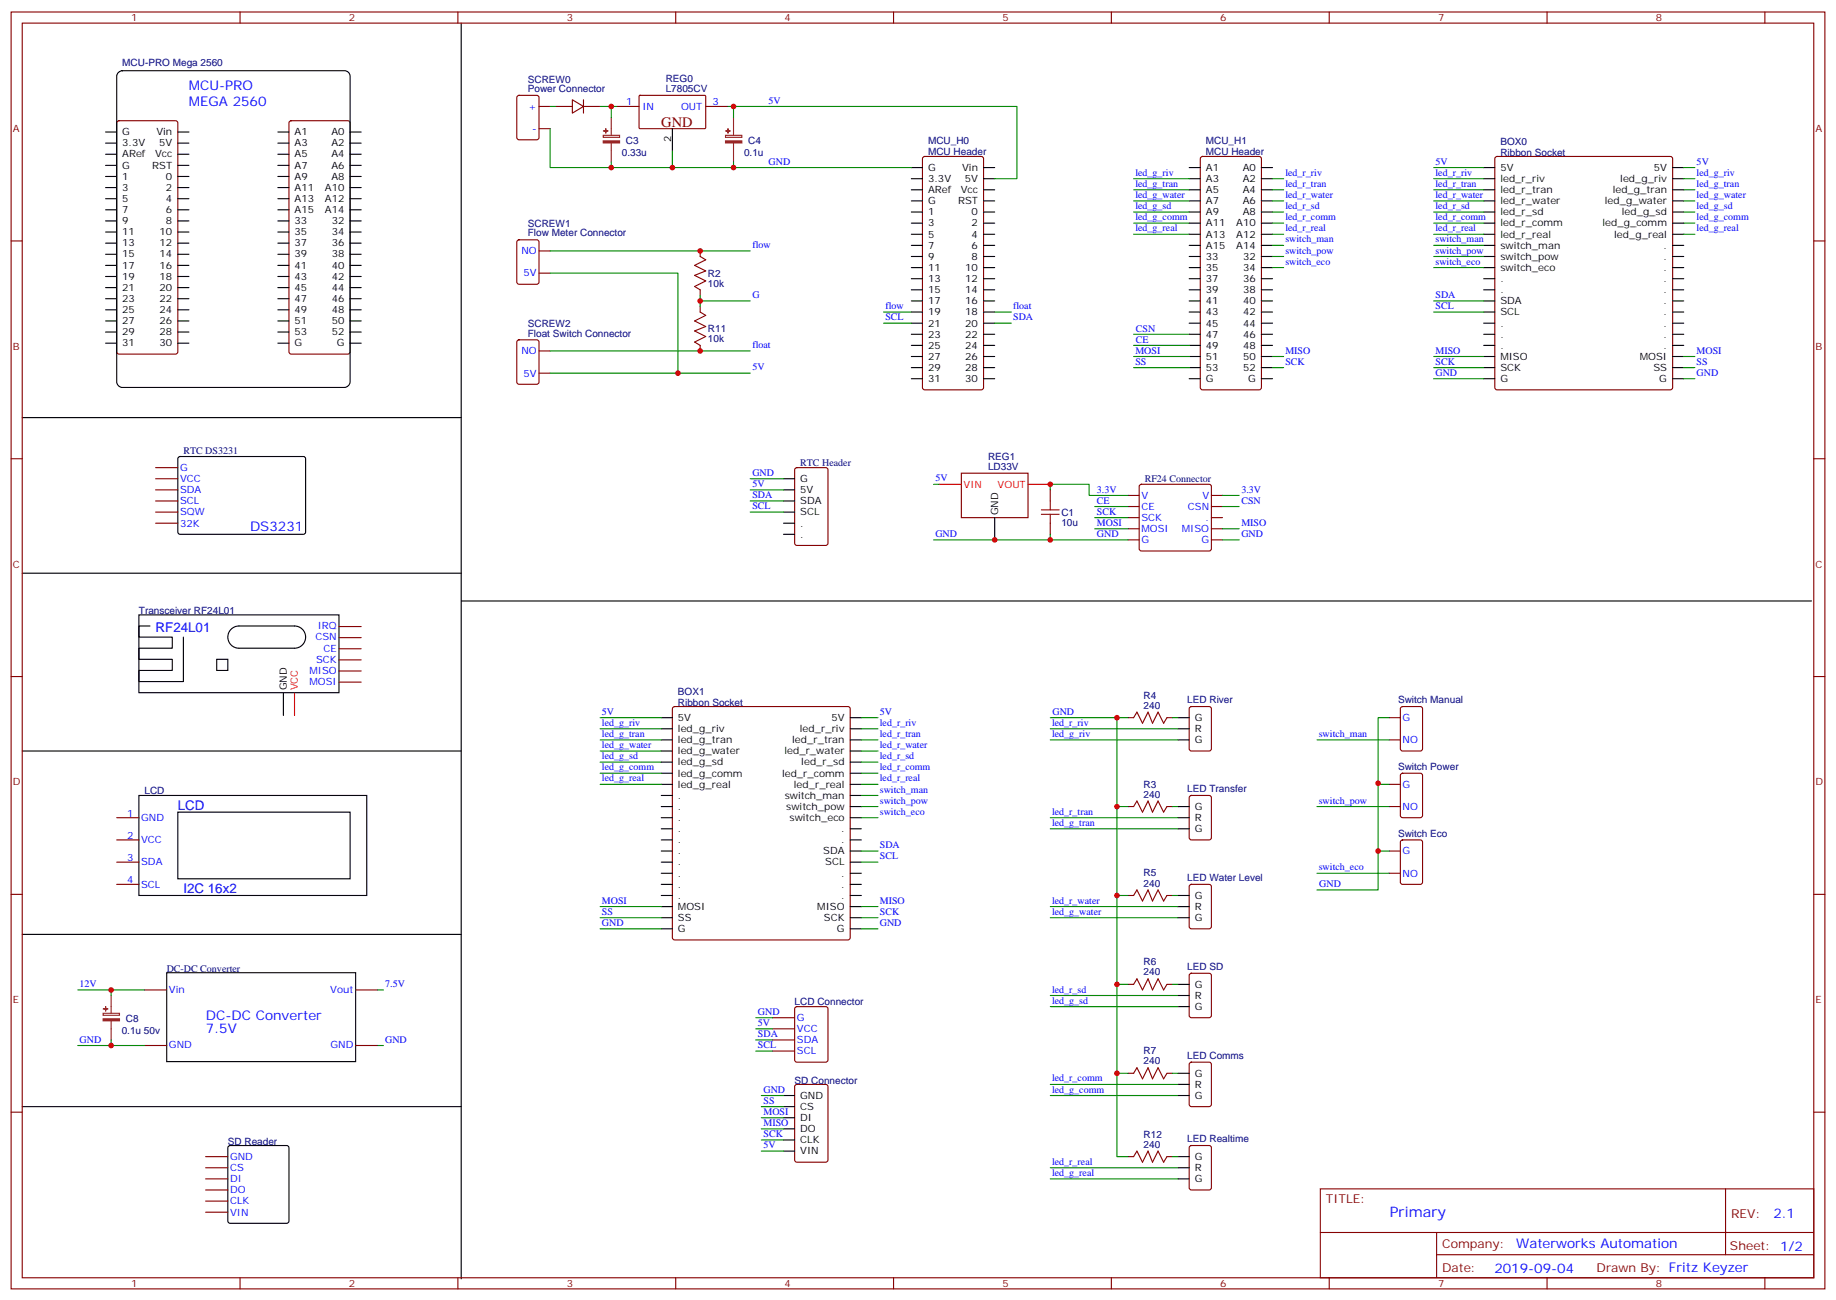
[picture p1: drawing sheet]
<svg xmlns="http://www.w3.org/2000/svg" width="583mm" height="413mm" viewBox="0 0 583 413" stroke-linecap="round" stroke-linejoin="round" font-family="sans-serif">
<g fill="none" stroke="#000" stroke-width=".35">
<path d="M146.4 7.3v398.7M37.6 23l1.2-.5h70.6l.9 .2 .6 .6 .2 .9v97l-.3 .9-.6 .7-.8 .2h-70.6l-.9-.3-.6-.7-.3-.8v-97zM33.5 41.9h3.5M33.5 45.4h3.5M33.5 49h3.5M33.5 52.5h3.5M33.5 56h3.5M33.5 59.5h3.5M56.4 41.9h3.6M56.4 45.4h3.6M56.4 49h3.6M56.4 52.5h3.6"/>
<path d="M56.4 56h3.6M56.4 59.5h3.6M88.2 41.9h3.5M88.2 45.4h3.5M88.2 49h3.5M88.2 52.5h3.5M88.2 56h3.5M88.2 59.5h3.5M111.1 41.9h3.6M111.1 45.4h3.6M111.1 49h3.6M111.1 52.5h3.6"/>
<path d="M111.1 56h3.6M111.1 59.5h3.6M213.4 40.9v7M289.3 53.2h3.5M289.3 56.7h3.5M312.2 53.2h3.5M312.2 56.7h3.5M377.5 53.2h3.5M377.5 56.7h3.5M400.4 53.2h3.5M400.4 56.7h3.5M471 53.2h3.5"/>
<path d="M471 56.7h3.5M530.9 53.2h3.6M530.9 56.7h3.6M33.5 63.1h3.5M33.5 66.6h3.5M33.5 70.1h3.5M33.5 73.7h3.5M33.5 77.2h3.5M56.4 63.1h3.6M56.4 66.6h3.6M56.4 70.1h3.6M56.4 73.7h3.6"/>
<path d="M56.4 77.2h3.6M88.2 63.1h3.5M88.2 66.6h3.5M88.2 70.1h3.5M88.2 73.7h3.5M88.2 77.2h3.5M111.1 63.1h3.6M111.1 66.6h3.6M111.1 70.1h3.6M111.1 73.7h3.6M111.1 77.2h3.6M289.3 60.3h3.5"/>
<path d="M289.3 63.8h3.5M289.3 67.3h3.5M289.3 70.8h3.5M289.3 74.4h3.5M289.3 77.9h3.5M312.2 60.3h3.5M312.2 63.8h3.5M312.2 67.3h3.5M312.2 70.8h3.5M312.2 74.4h3.5M312.2 77.9h3.5M377.5 60.3h3.5"/>
<path d="M377.5 63.8h3.5M377.5 67.3h3.5M377.5 70.8h3.5M377.5 74.4h3.5M377.5 77.9h3.5M400.4 60.3h3.5M400.4 63.8h3.5M400.4 67.3h3.5M400.4 70.8h3.5M400.4 74.4h3.5M400.4 77.9h3.5M471 60.3h3.5"/>
<path d="M471 63.8h3.5M471 67.3h3.5M471 70.8h3.5M471 74.4h3.5M471 77.9h3.5M530.9 60.3h3.6M530.9 63.8h3.6M530.9 67.3h3.6M530.9 70.8h3.6M530.9 74.4h3.6M530.9 77.9h3.6M33.5 80.7h3.5"/>
<path d="M33.5 84.2h3.5M33.5 87.8h3.5M33.5 91.3h3.5M33.5 94.8h3.5M33.5 98.4h3.5M56.4 80.7h3.6M56.4 84.2h3.6M56.4 87.8h3.6M56.4 91.3h3.6M56.4 94.8h3.6M56.4 98.4h3.6M88.2 80.7h3.5"/>
<path d="M88.2 84.2h3.5M88.2 87.8h3.5M88.2 91.3h3.5M88.2 94.8h3.5M88.2 98.4h3.5M111.1 80.7h3.6M111.1 84.2h3.6M111.1 87.8h3.6M111.1 91.3h3.6M111.1 94.8h3.6M111.1 98.4h3.6M289.3 81.4h3.5"/>
<path d="M289.3 84.9h3.5M289.3 88.5h3.5M289.3 92h3.5M289.3 95.5h3.5M289.3 99.1h3.5M312.2 81.4h3.5M312.2 84.9h3.5M312.2 88.5h3.5M312.2 92h3.5M312.2 95.5h3.5M312.2 99.1h3.5M377.5 81.4h3.5"/>
<path d="M377.5 84.9h3.5M377.5 88.5h3.5M377.5 92h3.5M377.5 95.5h3.5M377.5 99.1h3.5M400.4 81.4h3.5M400.4 84.9h3.5M400.4 88.5h3.5M400.4 92h3.5M400.4 95.5h3.5M400.4 99.1h3.5M471 81.4h3.5"/>
<path d="M471 84.9h3.5M471 88.5h3.5M471 92h3.5M471 95.5h3.5M471 99.1h3.5M530.9 81.4h3.6M530.9 84.9h3.6M530.9 88.5h3.6M530.9 92h3.6M530.9 95.5h3.6M530.9 99.1h3.6M33.5 101.9h3.5"/>
<path d="M33.5 105.4h3.5M33.5 108.9h3.5M56.4 101.9h3.6M56.4 105.4h3.6M56.4 108.9h3.6M88.2 101.9h3.5M88.2 105.4h3.5M88.2 108.9h3.5M111.1 101.9h3.6M111.1 105.4h3.6M111.1 108.9h3.6M289.3 102.6h3.5"/>
<path d="M289.3 106.1h3.5M289.3 109.6h3.5M289.3 113.2h3.5M289.3 116.7h3.5M312.2 102.6h3.5M312.2 106.1h3.5M312.2 109.6h3.5M312.2 113.2h3.5M312.2 116.7h3.5M377.5 102.6h3.5M377.5 106.1h3.5M377.5 109.6h3.5"/>
<path d="M377.5 113.2h3.5M377.5 116.7h3.5M400.4 102.6h3.5M400.4 106.1h3.5M400.4 109.6h3.5M400.4 113.2h3.5M400.4 116.7h3.5M471 102.6h3.5M471 106.1h3.5M471 109.6h3.5M471 113.2h3.5M471 116.7h3.5"/>
<path d="M530.9 102.6h3.6M530.9 106.1h3.6M530.9 109.6h3.6M530.9 113.2h3.6M530.9 116.7h3.6M7.1 132.6h139.3M289.3 120.2h3.5M312.2 120.2h3.5M377.5 120.2h3.5M400.4 120.2h3.5M471 120.2h3.5M530.9 120.2h3.6"/>
<path d="M56.7 145.1l.4-.2 39.5 .1 .4 .6-.1 23.6-.6 .4-39.4-.1-.5-.6v-23.3zM248.7 159h3.5M248.7 155.5h3.5M248.7 152h3.5M248.7 169.6h3.5M248.7 166.1h3.5M248.7 162.6h3.5M315.7 164.3v7.1M7.1 182h139.3M44.1 195.2h63.5v24.7h-63.5zM47.6 198.7h-3.5v3.5h10.6v3.6h-10.6v3.5h10.6v3.5h-10.6v3.6h14.1v-14.2M73.4 199.8a3.5 3.5 0 0 1 2.4-1.1h17.7a3.5 3.5 0 0 1 3.5 3.5 3.5 3.5 0 0 1-3.5 3.6h-17.7a3.5 3.5 0 0 1-3.2-2.2 3.5 3.5 0 0 1 .8-3.8z"/>
<path d="M146.4 190.8h428.6M68.8 209.3h3.5v3.5h-3.5zM7.1 238.4h139.3M90 220.1v7M209.9 238.4h3.5M209.9 234.9h3.5M209.9 227.8h3.5M209.9 231.4h3.5M269.9 238.4h3.5M269.9 234.9h3.5M269.9 227.8h3.5M269.9 231.4h3.5"/>
<path d="M373.9 234.9h3.6M373.9 227.8h3.6M373.9 231.4h3.6M44.1 252.5h72.3v31.8h-72.3zM56.4 257.8h54.7v21.2h-54.7zM209.9 256h3.5M209.9 259.6h3.5M209.9 241.9h3.5M209.9 245.5h3.5M209.9 249h3.5M209.9 252.5h3.5M269.9 256h3.5"/>
<path d="M269.9 259.6h3.5M269.9 241.9h3.5M269.9 245.5h3.5M269.9 249h3.5M269.9 252.5h3.5M373.9 256h3.6M373.9 259.6h3.6M209.9 263.1h3.5M209.9 266.6h3.5M209.9 270.2h3.5M209.9 273.7h3.5M209.9 277.2h3.5"/>
<path d="M269.9 263.1h3.5M269.9 266.6h3.5M269.9 270.2h3.5M269.9 273.7h3.5M269.9 277.2h3.5M373.9 263.1h3.6M7.1 296.6h139.3M209.9 291.3h3.5M209.9 284.3h3.5M209.9 287.8h3.5M209.9 280.7h3.5M209.9 294.9h3.5"/>
<path d="M269.9 291.3h3.5M269.9 284.3h3.5M269.9 287.8h3.5M269.9 280.7h3.5M269.9 294.9h3.5M373.9 291.3h3.6M373.9 284.3h3.6M373.9 287.8h3.6M52.9 308.8h60v28.2h-60zM373.9 319.5h3.6M373.9 312.5h3.6M373.9 316h3.6"/>
<path d="M7.1 351.3h139.3M248.7 351.3h3.5M248.7 347.8h3.5M248.7 358.4h3.5M248.7 354.8h3.5M373.9 347.8h3.6M373.9 340.7h3.6M373.9 344.2h3.6M72.6 363.8l.4-.2h18l.5 .2 .2 .5v23.3l-.2 .5-.5 .2h-18l-.5-.2-.2-.5v-23.3zM248.7 365.4h3.5M248.7 361.9h3.5M373.9 374.2h3.6"/>
<path d="M373.9 367.2h3.6M373.9 370.7h3.6"/>
</g>
<g fill="none" stroke="#870000" stroke-width=".35">
<path d="M3.5 3.8h575.8v405.4h-575.8zM7.1 7.3h568.6v398.3h-568.6zM76.2 3.8v3.5M145.3 3.8v3.5M214.5 3.8v3.5M283.6 3.8v3.5M352.8 3.8v3.5M421.9 3.8v3.5M491.1 3.8v3.5M560.2 3.8v3.5M37.3 38.5l.4-.2h18l.7 .5v72.9l-.4 .7h-18.3l-.6-.5-.1-72.9zM92 38.5l.4-.2h18l.7 .5v72.9l-.4 .7h-18.3l-.6-.5-.1-72.9z"/>
<path d="M164.3 30.5l.4-.2h5.7l.6 .4 .1 13-.5 .6-5.9 .1-.6-.5-.1-12.9zM171.1 33.8h3.5M176.4 33.8h5.3M181.7 31.7l3.5 2.1-3.5 2.1zM185.2 33.8h5.3M185.2 31.7v4.2M195.8 33.8h7M202.9 30.4l.3-.1h20.6l.2 .3v10.1l-.3 .2-20.7-.1-.2-.3zM224 33.8h7.1M171.1 40.9h3.5M293 49.9l.5-.2h18l.7 .4v72.9l-.5 .7-18.2 .1-.6-.5-.1-72.9zM381.2 49.9l.5-.2h18l.6 .4 .1 72.9-.5 .7-18.2 .1-.6-.5-.1-72.9z"/>
<path d="M474.7 49.9l.5-.2h55l.5 .2 .2 .5v72.6l-.2 .5-.5 .3h-55l-.5-.3-.2-.5v-72.6zM3.5 76.5h3.6M164.3 76.3l.4-.2h5.7l.6 .5 .1 12.9-.5 .7h-5.9l-.6-.4-.1-13zM171.1 79.7h3.5M222.2 79.7v1.7l1.8 1.1-3.5 1.7 3.5 1.8-3.5 1.4 3.5 1.8-3.5 1.7 1.7 1.1v1.8M575.7 76.5h3.6M171.1 86.7h3.5M222.2 97.3v1.8l1.8 1-3.5 1.8 3.5 1.7-3.5 1.5 3.5 1.7-3.5 1.8 1.7 1v1.8M164.3 108.1l.4-.2h5.7l.6 .4 .1 13-.5 .6-5.9 .1-.6-.5-.1-12.9zM171.1 118.5h3.5M171.1 111.4h3.5M3.5 145.6h3.6"/>
<path d="M49.4 159h7M49.4 155.5h7M49.4 152h7M49.4 148.4h7M252.5 148.7l.4-.3h9.2l.7 .5v23.5l-.4 .7h-9.5l-.6-.4-.1-23.5zM305.2 150.2h21.1v14.1h-21.1zM333.4 155.5v3.5M358.1 157.3h3.5M361.8 153.9l.5-.2h21.5l.5 .2 .2 .5v19.8l-.2 .5-.5 .2h-21.5l-.5-.2-.2-.5v-19.8zM384.5 157.3h3.6M575.7 145.6h3.6M49.4 166.1h7"/>
<path d="M49.4 162.6h7M333.4 166.1v3.5M358.1 171.4h3.5M358.1 167.9h3.5M358.1 164.3h3.5M358.1 160.8h3.5M384.5 171.4h3.6M384.5 167.9h3.6M384.5 164.3h3.6M384.5 160.8h3.6M107.6 198.9h7.1M3.5 214.8h3.6"/>
<path d="M107.6 216.5h7.1M107.6 213h7.1M107.6 209.5h7.1M107.6 206h7.1M107.6 202.4h7.1M575.7 214.8h3.6M213.7 224.5l.4-.2h55.1l.5 .2 .2 .5v72.7l-.3 .5-.4 .2h-55.1l-.5-.3-.2-.4v-72.7zM358.1 227.8h1.7l1.1-1.7 1.8 3.5 1.7-3.5 1.4 3.5 1.8-3.5 1.8 3.5 1-1.8h1.8M377.7 224.5l.5-.2h5.6l.7 .4v13l-.4 .7h-5.9l-.7-.5v-12.9zM441 227.8h3.5M441 234.9h3.5M444.7 224.5l.5-.2h5.6l.7 .4 .1 13-.5 .7h-5.9l-.6-.5-.1-12.9z"/>
<path d="M37 259.6h7.1M358.1 256h1.7l1.1-1.7 1.8 3.5 1.7-3.5 1.4 3.5 1.8-3.5 1.8 3.5 1-1.8h1.8M377.7 252.7l.5-.2h5.6l.7 .4v13l-.4 .7h-5.9l-.7-.4v-13zM441 249h3.5M441 256h3.5M444.7 245.7l.5-.2h5.6l.7 .4 .1 13-.5 .6-5.9 .1-.6-.5-.1-12.9zM37 273.7h7.1M37 266.6h7.1M441 270.2h3.5M441 277.2h3.5M444.7 266.8l.5-.2h5.6l.7 .5 .1 12.9-.5 .7h-5.9l-.6-.4-.1-13zM3.5 283.9h3.6"/>
<path d="M37 280.7h7.1M358.1 284.3h1.7l1.1-1.8 1.8 3.5 1.7-3.5 1.4 3.5 1.8-3.5 1.8 3.5 1-1.7h1.8M377.7 280.9l.5-.2h5.6l.7 .5v12.9l-.4 .7-5.9 .1-.7-.5v-13zM575.7 283.9h3.6M45.9 314.3h7M112.9 314.3h7M252.5 319.8l.4-.3h9.2l.7 .5v16.5l-.4 .6-9.5 .1-.6-.5-.1-16.4zM358.1 312.5h1.7l1.1-1.8 1.8 3.6 1.7-3.6 1.4 3.6 1.8-3.6 1.8 3.6 1-1.8h1.8M377.7 309.2l.5-.2h5.6l.7 .4v13l-.4 .6-5.9 .1-.7-.5v-12.9zM45.9 331.9h7M112.9 331.9h7M245.2 333.7h7"/>
<path d="M245.2 330.1h7M245.2 326.6h7M245.2 323.1h7M377.7 337.4l.5-.2h5.6l.7 .4v13l-.4 .6-5.9 .1-.7-.5v-12.9zM3.5 353.1h3.6M252.5 344.4l.4-.2h9.2l.7 .5v23.5l-.4 .7h-9.5l-.6-.4-.1-23.6zM358.1 340.7h1.7l1.1-1.8 1.8 3.6 1.7-3.6 1.4 3.6 1.8-3.6 1.8 3.6 1-1.8h1.8M575.7 353.1h3.6M65.3 367.2h7M65.3 370.7h7M65.3 374.2h7M65.3 377.8h7"/>
<path d="M358.1 367.2h1.7l1.1-1.8 1.8 3.5 1.7-3.5 1.4 3.5 1.8-3.5 1.8 3.5 1-1.7h1.8M377.7 363.8l.5-.2h5.6l.7 .5v12.9l-.4 .7-5.9 .1-.7-.5v-13zM419.1 377.4h156.6v28.2h-156.6zM547.7 377.4v20.9M65.3 381.3h7M65.3 384.8h7M419.1 391.2h156.5M456 398.3h119.6M456 391.2v14.2M76.2 405.6v3.6M145.3 405.6v3.6M214.5 405.6v3.6"/>
<path d="M283.6 405.6v3.6M352.8 405.6v3.6M421.9 405.6v3.6M491.1 405.6v3.6M560.2 405.6v3.6"/>
</g>
<path d="M298.1 153.7h7.1M326.3 153.7h7.1M93.5 220.1v7" fill="none" stroke="#f00" stroke-width=".35"/>
<path d="M333.4 159v2.9M330.6 161.9h5.6M330.6 163.3h5.6M333.4 163.3v2.8" fill="none" stroke="#a10000" stroke-width=".35"/>
<g fill="#8c2424" stroke="#8c2424" stroke-width=".35">
<path d="M191.5 44.7h5.2v.7h-5.2z"/>
<path d="M191.6 41.6h1.4z"/>
<path d="M192.3 40.9v1.4z"/>
<path d="M230.3 44.7h5.2v.7h-5.2z"/>
<path d="M230.4 41.6h1.4z"/>
<path d="M231.1 40.9v1.4z"/>
<path d="M32.7 323.4h5.2v.7h-5.2z"/>
<path d="M32.8 320.3h1.4z"/>
<path d="M33.5 319.5v1.5z"/>
</g>
<path d="M194 37.3v5.7M232.8 37.3v5.7M191.5 43h5.2v.6h-5.2zM194 45.4v6M230.3 43h5.2v.6h-5.2zM232.8 45.4v6M35.3 316v5.7M32.7 321.7h5.2v.6h-5.2zM35.3 324.1v6" fill="none" stroke="#8c2424" stroke-width=".35"/>
<g fill="none" stroke="#008700" stroke-width=".35">
<path d="M174.6 33.8h1.8M190.5 33.8h3.5v3.5M194 33.8h1.8M231.1 33.8h1.7M232.8 37.3v-3.5h90v22.9h-7.1M174.6 40.9v12.3h114.7M194 51.4v1.8M213.4 47.9v5.3M232.8 51.4v1.8M359.8 56.7h17.7M403.9 56.7h3.6M455.1 56.7h15.9"/>
<path d="M455.1 53.2h15.9M534.5 56.7h3.5M534.5 53.2h3.5M174.6 79.7h63.5M359.8 74.4h17.7M359.8 70.8h17.7M359.8 67.3h17.7M359.8 63.8h17.7M359.8 60.3h17.7M403.9 74.4h3.6M403.9 70.8h3.6M403.9 67.3h3.6"/>
<path d="M403.9 63.8h3.6M403.9 60.3h3.6M403.9 77.9h3.6M455.1 74.4h15.9M455.1 70.8h15.9M455.1 67.3h15.9M455.1 63.8h15.9M455.1 60.3h15.9M455.1 77.9h15.9M534.5 74.4h3.5M534.5 70.8h3.5M534.5 67.3h3.5"/>
<path d="M534.5 63.8h3.5M534.5 60.3h3.5M174.6 86.7h40.6v31.8M222.2 93.8v3.5M222.2 95.5h15.9M280.5 99.1h8.8M315.7 99.1h5.3M403.9 81.4h3.6M403.9 84.9h3.6M455.1 81.4h15.9M455.1 84.9h15.9M455.1 99.1h15.9"/>
<path d="M455.1 95.5h15.9M174.6 118.5h63.5M174.6 111.4h63.5M280.5 102.6h8.8M315.7 102.6h5.3M359.8 116.7h17.7M359.8 113.2h17.7M359.8 109.6h17.7M359.8 106.1h17.7M403.9 116.7h3.6M403.9 113.2h3.6M455.1 116.7h15.9"/>
<path d="M455.1 113.2h15.9M534.5 116.7h3.5M534.5 113.2h3.5M455.1 120.2h15.9M534.5 120.2h3.5M238.1 159h10.6M238.1 155.5h10.6M238.1 152h10.6M296.3 153.7h1.8M333.4 155.5v-1.8h12.3v3.6h12.4M388.1 157.3h5.2M238.1 162.6h10.6"/>
<path d="M333.4 169.6v1.8h-37.1M333.4 171.4h24.7M347.5 167.9h10.6M347.5 164.3h10.6M347.5 160.8h10.6M388.1 171.4h5.2M388.1 167.9h5.2M388.1 160.8h5.2M190.5 227.8h19.4M190.5 231.4h19.4M190.5 234.9h19.4M190.5 238.4h19.4"/>
<path d="M273.4 227.8h5.3M273.4 231.4h5.3M273.4 234.9h5.3M273.4 238.4h5.3M333.4 227.8h21.1M333.4 231.4h40.5M333.4 234.9h40.5M358.1 227.8h-3.6v28.2h3.6M372.2 227.8h1.7M418 234.9h23M441 227.8h-3.6v21.2h3.6M190.5 241.9h19.4"/>
<path d="M190.5 245.5h19.4M190.5 249h19.4M273.4 256h5.3M273.4 259.6h5.3M273.4 241.9h5.3M273.4 245.5h5.3M273.4 249h5.3M273.4 252.5h5.3M333.4 259.6h40.5M354.5 256v28.3h3.6M372.2 256h1.7M418 256h23"/>
<path d="M437.4 248.6v21.6h3.6M273.4 270.2h5.3M273.4 273.7h5.3M333.4 263.1h40.5M418 277.2h23M437.4 270.2v12.3h-19.4M190.5 287.8h19.4M190.5 291.3h19.4M190.5 294.9h19.4M273.4 287.8h5.3M273.4 291.3h5.3M273.4 294.9h5.3"/>
<path d="M333.4 287.8h40.5M333.4 291.3h40.5M354.5 284.3v28.2h3.6M372.2 284.3h1.7M24.7 314.3h21.2M35.3 314.3v1.7M119.9 314.3h1.8M333.4 316h40.5M333.4 319.5h40.5M354.5 312.5v28.2h3.6M372.2 312.5h1.7M24.7 331.9h21.2"/>
<path d="M35.3 330.1v1.8M119.9 331.9h1.8M239.9 333.7h5.3M239.9 330.1h5.3M239.9 326.6h5.3M239.9 323.1h5.3M241.7 347.8h7M241.7 358.4h7M241.7 354.8h7M241.7 351.3h7M333.4 344.2h40.5M333.4 347.8h40.5"/>
<path d="M354.5 340.7v26.5h3.6M372.2 340.7h1.7M241.7 361.9h7M241.7 365.4h7M333.4 370.7h40.5M333.4 374.2h40.5M372.2 367.2h1.7"/>
</g>
<g fill="#c00">
<circle cx="35.3" cy="331.9" r=".88"/>
<circle cx="35.3" cy="314.3" r=".88"/>
<circle cx="232.8" cy="33.8" r=".88"/>
<circle cx="194" cy="53.2" r=".88"/>
<circle cx="333.4" cy="153.7" r=".88"/>
<circle cx="315.7" cy="171.4" r=".88"/>
<circle cx="222.3" cy="79.7" r=".88"/>
<circle cx="354.5" cy="284.3" r=".88"/>
<circle cx="354.5" cy="227.8" r=".88"/>
<circle cx="222.3" cy="111.4" r=".88"/>
<circle cx="215.2" cy="118.5" r=".88"/>
<circle cx="354.5" cy="340.7" r=".88"/>
<circle cx="213.4" cy="53.2" r=".88"/>
<circle cx="222.3" cy="95.5" r=".88"/>
<circle cx="333.4" cy="171.4" r=".88"/>
<circle cx="437.4" cy="248.6" r=".88"/>
<circle cx="437.4" cy="270.2" r=".88"/>
<circle cx="354.5" cy="312.5" r=".88"/>
<circle cx="354.5" cy="256" r=".88"/>
<circle cx="232.8" cy="53.2" r=".88"/>
<circle cx="194" cy="33.8" r=".88"/>
</g>
<text font-size="4.6" fill="#800" x="209.9" y="40.5">GND</text>
<text font-size="4.6" fill="#00f" x="441.2" y="386.4">Primary</text>
<g font-size="4.2" fill="#00f">
<text x="60" y="28.5">MCU-PRO</text>
<text x="60" y="33.8">MEGA 2560</text>
<text x="79.4" y="168.6">DS3231</text>
<text x="49.4" y="200.7">RF24L01</text>
<text x="56.4" y="257.1">LCD</text>
<text x="58.2" y="283.6">I2C 16x2</text>
<text x="65.4" y="323.8">DC-DC Converter</text>
<text x="65.4" y="328">7.5V</text>
<text x="562.9" y="386.7">2.1</text>
<text x="481.3" y="396.2">Waterworks Automation</text>
<text x="474.4" y="404">2019-09-04</text>
</g>
<g font-size="3.9" fill="#800">
<text x="420.9" y="382">TITLE:</text>
<text x="549.5" y="386.7">REV:</text>
<text x="457.8" y="396.2">Company:</text>
<text x="549.1" y="396.8">Sheet: 1/2</text>
<text x="457.8" y="403.9">Date:</text>
<text x="506.8" y="403.9">Drawn By: Fritz Keyzer</text>
</g>
<g font-size="3.2" fill="#800">
<text x="41.6" y="6.8">1</text>
<text x="110.8" y="6.8">2</text>
<text x="179.9" y="6.8">3</text>
<text x="249.1" y="6.8">4</text>
<text x="318.2" y="6.8">5</text>
<text x="387.3" y="6.8">6</text>
<text x="456.5" y="6.8">7</text>
<text x="525.6" y="6.8">8</text>
<text x="4.1" y="41.9">A</text>
<text x="576.3" y="41.9">A</text>
<text x="4.1" y="111.1">B</text>
<text x="576.3" y="111.1">B</text>
<text x="4.1" y="180.2">C</text>
<text x="576.3" y="180.2">C</text>
<text x="4.1" y="249.3">D</text>
<text x="576.3" y="249.3">D</text>
<text x="4.1" y="318.5">E</text>
<text x="576.3" y="318.5">E</text>
<text x="41.6" y="408.6">1</text>
<text x="110.8" y="408.6">2</text>
<text x="179.9" y="408.6">3</text>
<text x="249.1" y="408.6">4</text>
<text x="318.2" y="408.6">5</text>
<text x="387.3" y="408.6">6</text>
<text x="456.5" y="408.6">7</text>
<text x="525.6" y="408.6">8</text>
</g>
<g font-size="3.2" fill="#000080">
<text x="38.8" y="20.9">MCU-PRO Mega 2560</text>
<text x="167.6" y="29.2">Power Connector</text>
<text x="167.6" y="26.3">SCREW0</text>
<text x="211.3" y="29.2">L7805CV</text>
<text x="211.3" y="26.1">REG0</text>
<text x="198.7" y="45.7">C3</text>
<text x="237.5" y="45.7">C4</text>
<text x="294.6" y="45.6">MCU_H0</text>
<text x="382.8" y="45.6">MCU_H1</text>
<text x="476.2" y="45.9">BOX0</text>
<text x="197.4" y="49.5">0.33u</text>
<text x="236.2" y="49.5">0.1u</text>
<text x="294.6" y="49.2">MCU Header</text>
<text x="382.8" y="49.2">MCU Header</text>
<text x="476.2" y="49.5">Ribbon Socket</text>
<text x="167.6" y="75.1">Flow Meter Connector</text>
<text x="167.6" y="72.1">SCREW1</text>
<text x="224.7" y="87.9">R2</text>
<text x="224.7" y="91.1">10k</text>
<text x="167.6" y="106.8">Float Switch Connector</text>
<text x="167.6" y="103.9">SCREW2</text>
<text x="224.7" y="105.5">R11</text>
<text x="224.7" y="108.5">10k</text>
<text x="58.2" y="144.3">RTC DS3231</text>
<text x="254" y="147.8">RTC Header</text>
<text x="313.6" y="149.2">LD33V</text>
<text x="313.6" y="146">REG1</text>
<text x="363.4" y="153.1">RF24 Connector</text>
<text x="336.9" y="166.9">10u</text>
<text x="336.9" y="163.7">C1</text>
<text x="44.1" y="195">Transceiver RF24L01</text>
<text x="215.2" y="220.6">BOX1</text>
<text x="363" y="221.8">R4</text>
<text x="215.2" y="224.1">Ribbon Socket</text>
<text x="363" y="225">240</text>
<text x="376.9" y="223.2">LED River</text>
<text x="443.8" y="223.2">Switch Manual</text>
<text x="443.8" y="244.4">Switch Power</text>
<text x="45.9" y="252">LCD</text>
<text x="363" y="250">R3</text>
<text x="376.9" y="251.5">LED Transfer</text>
<text x="363" y="253.2">240</text>
<text x="443.8" y="265.6">Switch Eco</text>
<text x="363" y="281.4">240</text>
<text x="363" y="278.2">R5</text>
<text x="376.9" y="279.7">LED Water Level</text>
<text x="52.9" y="308.6">DC-DC Converter</text>
<text x="363" y="309.7">240</text>
<text x="363" y="306.4">R6</text>
<text x="376.9" y="307.9">LED SD</text>
<text x="252.2" y="319">LCD Connector</text>
<text x="38.6" y="328.2">0.1u 50v</text>
<text x="39.9" y="324.4">C8</text>
<text x="363" y="334.7">R7</text>
<text x="363" y="337.9">240</text>
<text x="376.9" y="336.1">LED Comms</text>
<text x="252.2" y="344">SD Connector</text>
<text x="72.3" y="363.5">SD Reader</text>
<text x="363" y="364.3">240</text>
<text x="363" y="361.1">R12</text>
<text x="376.9" y="362.6">LED Realtime</text>
</g>
<g font-size="3.2" fill="#00f">
<text x="167.8" y="34.9">+</text>
<text x="198.7" y="33.4">1</text>
<text x="203.9" y="34.9">IN</text>
<text x="216.2" y="34.9">OUT</text>
<text x="226.1" y="33.4">3</text>
<text x="244" y="32.9">5V</text>
<text x="168.9" y="41.9">-</text>
<text x="244" y="52.3">GND</text>
<text x="455.7" y="52.3">5V</text>
<text x="538.6" y="52.3">5V</text>
<text x="360.4" y="59.3">led_g_tran</text>
<text x="360.4" y="55.8">led_g_riv</text>
<text x="408" y="55.8">led_r_riv</text>
<text x="408" y="59.3">led_r_tran</text>
<text x="455.7" y="55.8">led_r_riv</text>
<text x="455.7" y="59.3">led_r_tran</text>
<text x="538.6" y="55.8">led_g_riv</text>
<text x="538.6" y="59.3">led_g_tran</text>
<text x="360.4" y="62.9">led_g_water</text>
<text x="408" y="62.8">led_r_water</text>
<text x="455.7" y="62.8">led_r_water</text>
<text x="538.6" y="62.9">led_g_water</text>
<text x="360.4" y="69.9">led_g_comm</text>
<text x="360.4" y="66.4">led_g_sd</text>
<text x="408" y="66.4">led_r_sd</text>
<text x="408" y="69.9">led_r_comm</text>
<text x="455.7" y="66.4">led_r_sd</text>
<text x="455.7" y="69.9">led_r_comm</text>
<text x="538.6" y="66.4">led_g_sd</text>
<text x="538.6" y="69.9">led_g_comm</text>
<text x="360.4" y="73.4">led_g_real</text>
<text x="408" y="73.4">led_r_real</text>
<text x="408" y="77">switch_man</text>
<text x="455.7" y="73.4">led_r_real</text>
<text x="455.7" y="77">switch_man</text>
<text x="538.6" y="73.4">led_g_real</text>
<text x="165.5" y="80.7">NO</text>
<text x="238.8" y="78.8">flow</text>
<text x="408" y="80.5">switch_pow</text>
<text x="455.7" y="80.5">switch_pow</text>
<text x="166.2" y="87.8">5V</text>
<text x="408" y="84">switch_eco</text>
<text x="455.7" y="84">switch_eco</text>
<text x="238.8" y="94.7">G</text>
<text x="455.7" y="94.6">SDA</text>
<text x="281" y="101.6">SCL</text>
<text x="281" y="98.1">flow</text>
<text x="321.6" y="101.6">SDA</text>
<text x="321.6" y="98.1">float</text>
<text x="455.7" y="98.1">SCL</text>
<text x="360.5" y="105.2">CSN</text>
<text x="165.5" y="112.5">NO</text>
<text x="238.8" y="110.5">float</text>
<text x="360.4" y="112.2">MOSI</text>
<text x="360.5" y="108.8">CE</text>
<text x="408" y="112.2">MISO</text>
<text x="455.7" y="112.2">MISO</text>
<text x="538.6" y="112.2">MOSI</text>
<text x="166.2" y="119.5">5V</text>
<text x="238.8" y="117.6">5V</text>
<text x="360.4" y="115.8">SS</text>
<text x="408" y="115.8">SCK</text>
<text x="455.7" y="115.8">SCK</text>
<text x="455.7" y="119.3">GND</text>
<text x="538.6" y="115.8">SS</text>
<text x="538.6" y="119.3">GND</text>
<text x="57.1" y="149.5">G</text>
<text x="57.1" y="153">VCC</text>
<text x="238.8" y="151.1">GND</text>
<text x="238.8" y="154.6">5V</text>
<text x="296.9" y="152.8">5V</text>
<text x="57.1" y="160.1">SCL</text>
<text x="57.1" y="156.6">SDA</text>
<text x="238.8" y="158.2">SDA</text>
<text x="238.8" y="161.7">SCL</text>
<text x="348.2" y="156.4">3.3V</text>
<text x="348.2" y="159.9">CE</text>
<text x="362.3" y="161.9">CE</text>
<text x="362.3" y="158.3">V</text>
<text x="377.1" y="161.9">CSN</text>
<text x="381.7" y="158.3">V</text>
<text x="394.1" y="156.4">3.3V</text>
<text x="394.1" y="159.9">CSN</text>
<text x="57.1" y="167.1">32K</text>
<text x="57.1" y="163.6">SQW</text>
<text x="348.2" y="163.4">SCK</text>
<text x="348.2" y="167">MOSI</text>
<text x="362.3" y="165.4">SCK</text>
<text x="382.7" y="165.4">.</text>
<text x="394.1" y="167">MISO</text>
<text x="296.9" y="170.4">GND</text>
<text x="348.2" y="170.5">GND</text>
<text x="362.3" y="172.4">G</text>
<text x="362.3" y="168.9">MOSI</text>
<text x="375.1" y="168.9">MISO</text>
<text x="381.4" y="172.4">G</text>
<text x="394.1" y="170.5">GND</text>
<text x="100.1" y="203.3">CSN</text>
<text x="100.9" y="199.8">IRQ</text>
<text x="102.7" y="206.8">CE</text>
<text x="98.2" y="213.9">MISO</text>
<text x="100.3" y="210.4">SCK</text>
<text x="98.2" y="217.4">MOSI</text>
<text x="191.1" y="226.9">5V</text>
<text x="279.3" y="226.9">5V</text>
<text x="334.1" y="226.9">GND</text>
<text x="191.1" y="233.9">led_g_tran</text>
<text x="191.1" y="230.4">led_g_riv</text>
<text x="279.3" y="233.9">led_r_tran</text>
<text x="279.3" y="230.4">led_r_riv</text>
<text x="333.9" y="230.4">led_r_riv</text>
<text x="333.9" y="233.9">led_g_riv</text>
<text x="418.6" y="233.9">switch_man</text>
<text x="445.2" y="228.9">G</text>
<text x="191.1" y="237.5">led_g_water</text>
<text x="279.3" y="237.5">led_r_water</text>
<text x="445.2" y="235.9">NO</text>
<text x="191.1" y="244.5">led_g_comm</text>
<text x="191.1" y="241">led_g_sd</text>
<text x="279.3" y="244.5">led_r_comm</text>
<text x="279.3" y="241">led_r_sd</text>
<text x="191.1" y="248.1">led_g_real</text>
<text x="279.3" y="251.6">switch_man</text>
<text x="279.3" y="248">led_r_real</text>
<text x="445.2" y="250">G</text>
<text x="279.3" y="255.1">switch_pow</text>
<text x="418.6" y="255.1">switch_pow</text>
<text x="445.2" y="257.1">NO</text>
<text x="40.3" y="259.2">1</text>
<text x="44.8" y="260.6">GND</text>
<text x="279.3" y="258.6">switch_eco</text>
<text x="333.9" y="258.6">led_r_tran</text>
<text x="333.9" y="262.2">led_g_tran</text>
<text x="40.3" y="266.3">2</text>
<text x="44.8" y="267.7">VCC</text>
<text x="279.3" y="269.2">SDA</text>
<text x="40.3" y="273.3">3</text>
<text x="44.8" y="274.7">SDA</text>
<text x="279.3" y="272.7">SCL</text>
<text x="445.2" y="271.2">G</text>
<text x="40.3" y="280.4">4</text>
<text x="44.8" y="281.8">SCL</text>
<text x="418.6" y="276.3">switch_eco</text>
<text x="418.8" y="281.6">GND</text>
<text x="445.2" y="278.3">NO</text>
<text x="191.1" y="286.9">MOSI</text>
<text x="279.3" y="286.9">MISO</text>
<text x="333.9" y="286.9">led_r_water</text>
<text x="191.1" y="290.4">SS</text>
<text x="191.1" y="293.9">GND</text>
<text x="279.3" y="290.4">SCK</text>
<text x="279.3" y="293.9">GND</text>
<text x="333.9" y="290.4">led_g_water</text>
<text x="25.3" y="313.3">12V</text>
<text x="53.6" y="315.1">Vin</text>
<text x="104.8" y="315.1">Vout</text>
<text x="122.3" y="313.3">7.5V</text>
<text x="333.9" y="315.1">led_r_sd</text>
<text x="240.6" y="322.2">GND</text>
<text x="333.9" y="318.6">led_g_sd</text>
<text x="240.6" y="325.7">5V</text>
<text x="240.6" y="329.2">SDA</text>
<text x="252.9" y="327.7">VCC</text>
<text x="252.9" y="324.1">G</text>
<text x="25.3" y="331">GND</text>
<text x="53.6" y="332.8">GND</text>
<text x="104.9" y="332.8">GND</text>
<text x="122.3" y="331">GND</text>
<text x="240.6" y="332.8">SCL</text>
<text x="252.9" y="334.7">SCL</text>
<text x="252.9" y="331.2">SDA</text>
<text x="242.4" y="346.9">GND</text>
<text x="333.9" y="343.3">led_r_comm</text>
<text x="333.9" y="346.8">led_g_comm</text>
<text x="242.4" y="350.4">SS</text>
<text x="242.4" y="353.9">MOSI</text>
<text x="242.4" y="357.5">MISO</text>
<text x="242.4" y="361">SCK</text>
<text x="242.4" y="364.5">5V</text>
<text x="73" y="368.2">GND</text>
<text x="73" y="371.8">CS</text>
<text x="333.9" y="369.8">led_r_real</text>
<text x="73" y="375.3">DI</text>
<text x="333.9" y="373.3">led_g_real</text>
<text x="73" y="378.8">DO</text>
<text x="73" y="382.3">CLK</text>
<text x="73" y="385.9">VIN</text>
</g>
<g font-size="3.2">
<text x="38.8" y="42.9">G</text>
<text x="38.8" y="46.4">3.3V</text>
<text x="49.6" y="42.9">Vin</text>
<text x="50.5" y="46.4">5V</text>
<text x="93.5" y="42.9">A1</text>
<text x="93.5" y="46.4">A3</text>
<text x="105.2" y="42.9">A0</text>
<text x="105.2" y="46.4">A2</text>
<text x="213.1" y="45" transform="rotate(-90 213.1 45)">2</text>
<text x="38.8" y="50">ARef</text>
<text x="38.8" y="53.5">G</text>
<text x="48.3" y="53.5">RST</text>
<text x="49.2" y="50">Vcc</text>
<text x="93.5" y="50">A5</text>
<text x="93.5" y="53.5">A7</text>
<text x="105.2" y="50">A4</text>
<text x="105.2" y="53.5">A6</text>
<text x="38.8" y="57">1</text>
<text x="52.7" y="57">0</text>
<text x="93.5" y="57">A9</text>
<text x="105.2" y="57">A8</text>
<text x="294.6" y="54.3">G</text>
<text x="294.6" y="57.8">3.3V</text>
<text x="305.4" y="54.3">Vin</text>
<text x="306.3" y="57.8">5V</text>
<text x="382.8" y="54.3">A1</text>
<text x="382.8" y="57.8">A3</text>
<text x="394.5" y="54.3">A0</text>
<text x="394.5" y="57.8">A2</text>
<text x="476.2" y="54.3">5V</text>
<text x="476.2" y="57.8">led_r_riv</text>
<text x="514.3" y="57.8">led_g_riv</text>
<text x="525" y="54.3">5V</text>
<text x="38.8" y="60.6">3</text>
<text x="38.8" y="64.1">5</text>
<text x="52.7" y="60.6">2</text>
<text x="52.7" y="64.1">4</text>
<text x="93.5" y="60.6">A11</text>
<text x="93.5" y="64.1">A13</text>
<text x="103.2" y="60.6">A10</text>
<text x="103.2" y="64.1">A12</text>
<text x="294.6" y="61.3">ARef</text>
<text x="294.6" y="64.8">G</text>
<text x="304.1" y="64.8">RST</text>
<text x="305" y="61.3">Vcc</text>
<text x="382.8" y="61.3">A5</text>
<text x="382.8" y="64.8">A7</text>
<text x="394.5" y="61.3">A4</text>
<text x="394.5" y="64.8">A6</text>
<text x="476.2" y="61.3">led_r_tran</text>
<text x="476.2" y="64.8">led_r_water</text>
<text x="509.4" y="64.8">led_g_water</text>
<text x="511.9" y="61.3">led_g_tran</text>
<text x="38.8" y="67.6">7</text>
<text x="38.8" y="71.1">9</text>
<text x="52.7" y="67.6">6</text>
<text x="52.7" y="71.1">8</text>
<text x="93.5" y="67.6">A15</text>
<text x="93.5" y="71.1">33</text>
<text x="103.2" y="67.6">A14</text>
<text x="105.3" y="71.1">32</text>
<text x="294.6" y="68.4">1</text>
<text x="294.6" y="71.9">3</text>
<text x="308.4" y="68.4">0</text>
<text x="308.4" y="71.9">2</text>
<text x="382.8" y="68.4">A9</text>
<text x="382.8" y="71.9">A11</text>
<text x="392.4" y="71.9">A10</text>
<text x="394.5" y="68.4">A8</text>
<text x="476.2" y="68.4">led_r_sd</text>
<text x="476.2" y="71.9">led_r_comm</text>
<text x="508.7" y="71.9">led_g_comm</text>
<text x="514.8" y="68.4">led_g_sd</text>
<text x="38.8" y="74.7">11</text>
<text x="50.6" y="74.7">10</text>
<text x="93.5" y="74.7">35</text>
<text x="105.3" y="74.7">34</text>
<text x="294.6" y="75.4">5</text>
<text x="308.4" y="75.4">4</text>
<text x="382.8" y="75.4">A13</text>
<text x="392.4" y="75.4">A12</text>
<text x="476.2" y="75.4">led_r_real</text>
<text x="512.4" y="75.4">led_g_real</text>
<text x="38.8" y="78.2">13</text>
<text x="38.8" y="81.7">15</text>
<text x="50.6" y="78.2">12</text>
<text x="50.6" y="81.7">14</text>
<text x="93.5" y="78.2">37</text>
<text x="93.5" y="81.7">39</text>
<text x="105.3" y="78.2">36</text>
<text x="105.3" y="81.7">38</text>
<text x="294.6" y="79">7</text>
<text x="294.6" y="82.5">9</text>
<text x="308.4" y="79">6</text>
<text x="308.4" y="82.5">8</text>
<text x="382.8" y="79">A15</text>
<text x="382.8" y="82.5">33</text>
<text x="392.4" y="79">A14</text>
<text x="394.6" y="82.5">32</text>
<text x="476.2" y="79">switch_man</text>
<text x="476.2" y="82.5">switch_pow</text>
<text x="528" y="79">.</text>
<text x="528" y="82.5">.</text>
<text x="38.8" y="85.2">17</text>
<text x="38.8" y="88.8">19</text>
<text x="50.6" y="85.2">16</text>
<text x="50.6" y="88.8">18</text>
<text x="93.5" y="85.2">41</text>
<text x="93.5" y="88.8">43</text>
<text x="105.3" y="85.2">40</text>
<text x="105.3" y="88.8">42</text>
<text x="294.6" y="86">11</text>
<text x="294.6" y="89.5">13</text>
<text x="306.4" y="86">10</text>
<text x="306.4" y="89.5">12</text>
<text x="382.8" y="86">35</text>
<text x="382.8" y="89.5">37</text>
<text x="394.6" y="86">34</text>
<text x="394.6" y="89.5">36</text>
<text x="476.2" y="86">switch_eco</text>
<text x="476.2" y="89.5">.</text>
<text x="528" y="86">.</text>
<text x="528" y="89.5">.</text>
<text x="38.8" y="92.3">21</text>
<text x="38.8" y="95.8">23</text>
<text x="50.6" y="92.3">20</text>
<text x="50.6" y="95.8">22</text>
<text x="93.5" y="92.3">45</text>
<text x="93.5" y="95.8">47</text>
<text x="105.3" y="92.3">44</text>
<text x="105.3" y="95.8">46</text>
<text x="294.6" y="93.1">15</text>
<text x="306.4" y="93.1">14</text>
<text x="382.8" y="93.1">39</text>
<text x="394.6" y="93.1">38</text>
<text x="476.2" y="93.1">.</text>
<text x="528" y="93.1">.</text>
<text x="38.8" y="99.4">25</text>
<text x="50.6" y="99.4">24</text>
<text x="93.5" y="99.4">49</text>
<text x="105.3" y="99.4">48</text>
<text x="294.6" y="96.6">17</text>
<text x="294.6" y="100.1">19</text>
<text x="306.4" y="96.6">16</text>
<text x="306.4" y="100.1">18</text>
<text x="382.8" y="96.6">41</text>
<text x="382.8" y="100.1">43</text>
<text x="394.6" y="96.6">40</text>
<text x="394.6" y="100.1">42</text>
<text x="476.2" y="96.6">SDA</text>
<text x="476.2" y="100.1">SCL</text>
<text x="528" y="96.6">.</text>
<text x="528" y="100.1">.</text>
<text x="38.8" y="102.9">27</text>
<text x="38.8" y="106.4">29</text>
<text x="50.6" y="102.9">26</text>
<text x="50.6" y="106.4">28</text>
<text x="93.5" y="102.9">51</text>
<text x="93.5" y="106.4">53</text>
<text x="105.3" y="102.9">50</text>
<text x="105.3" y="106.4">52</text>
<text x="294.6" y="103.6">21</text>
<text x="294.6" y="107.2">23</text>
<text x="306.4" y="103.6">20</text>
<text x="306.4" y="107.2">22</text>
<text x="382.8" y="103.6">45</text>
<text x="382.8" y="107.2">47</text>
<text x="394.6" y="103.6">44</text>
<text x="394.6" y="107.2">46</text>
<text x="476.2" y="103.6">.</text>
<text x="476.2" y="107.2">.</text>
<text x="528" y="103.6">.</text>
<text x="528" y="107.2">.</text>
<text x="38.8" y="109.9">31</text>
<text x="50.6" y="109.9">30</text>
<text x="93.5" y="109.9">G</text>
<text x="106.9" y="109.9">G</text>
<text x="294.6" y="110.7">25</text>
<text x="306.4" y="110.7">24</text>
<text x="382.8" y="110.7">49</text>
<text x="394.6" y="110.7">48</text>
<text x="476.2" y="110.7">.</text>
<text x="528" y="110.7">.</text>
<text x="294.6" y="114.2">27</text>
<text x="294.6" y="117.8">29</text>
<text x="306.4" y="114.2">26</text>
<text x="306.4" y="117.8">28</text>
<text x="382.8" y="114.2">51</text>
<text x="382.8" y="117.8">53</text>
<text x="394.6" y="114.2">50</text>
<text x="394.6" y="117.8">52</text>
<text x="476.2" y="114.2">MISO</text>
<text x="476.2" y="117.8">SCK</text>
<text x="520.5" y="114.2">MOSI</text>
<text x="524.8" y="117.8">SS</text>
<text x="294.6" y="121.3">31</text>
<text x="306.4" y="121.3">30</text>
<text x="382.8" y="121.3">G</text>
<text x="396.2" y="121.3">G</text>
<text x="476.2" y="121.3">G</text>
<text x="526.7" y="121.3">G</text>
<text x="254" y="153">G</text>
<text x="254" y="160.1">SDA</text>
<text x="254" y="156.6">5V</text>
<text x="254" y="167.1">.</text>
<text x="254" y="163.6">SCL</text>
<text x="316.8" y="163.6" transform="rotate(-90 316.8 163.6)">GND</text>
<text x="254" y="170.7">.</text>
<text x="91" y="219.2" transform="rotate(-90 91 219.2)">GND</text>
<text x="215.2" y="228.9">5V</text>
<text x="215.2" y="232.4">led_g_riv</text>
<text x="253.9" y="232.4">led_r_riv</text>
<text x="263.9" y="228.9">5V</text>
<text x="379.2" y="228.9">G</text>
<text x="379.2" y="232.4">R</text>
<text x="215.2" y="235.9">led_g_tran</text>
<text x="215.2" y="239.5">led_g_water</text>
<text x="249" y="239.5">led_r_water</text>
<text x="251.5" y="235.9">led_r_tran</text>
<text x="379.2" y="235.9">G</text>
<text x="215.2" y="243">led_g_sd</text>
<text x="254.4" y="243">led_r_sd</text>
<text x="215.2" y="246.5">led_g_comm</text>
<text x="215.2" y="250">led_g_real</text>
<text x="248.2" y="246.5">led_r_comm</text>
<text x="252" y="250">led_r_real</text>
<text x="215.2" y="253.6">.</text>
<text x="215.2" y="257.1">.</text>
<text x="249.1" y="253.6">switch_man</text>
<text x="249.6" y="257.1">switch_pow</text>
<text x="379.2" y="257.1">G</text>
<text x="215.2" y="260.6">.</text>
<text x="250.6" y="260.6">switch_eco</text>
<text x="379.2" y="260.6">R</text>
<text x="215.2" y="264.2">.</text>
<text x="215.2" y="267.7">.</text>
<text x="267" y="264.2">.</text>
<text x="267" y="267.7">.</text>
<text x="379.2" y="264.2">G</text>
<text x="215.2" y="271.2">.</text>
<text x="215.2" y="274.7">.</text>
<text x="261.3" y="271.2">SDA</text>
<text x="262" y="274.7">SCL</text>
<text x="215.2" y="278.3">.</text>
<text x="215.2" y="281.8">.</text>
<text x="267" y="278.3">.</text>
<text x="267" y="281.8">.</text>
<text x="215.2" y="285.3">.</text>
<text x="267" y="285.3">.</text>
<text x="379.2" y="285.3">G</text>
<text x="215.2" y="288.9">MOSI</text>
<text x="215.2" y="292.4">SS</text>
<text x="259.4" y="288.9">MISO</text>
<text x="261.5" y="292.4">SCK</text>
<text x="379.2" y="292.4">G</text>
<text x="379.2" y="288.9">R</text>
<text x="215.2" y="295.9">G</text>
<text x="265.6" y="295.9">G</text>
<text x="379.2" y="313.5">G</text>
<text x="379.2" y="317.1">R</text>
<text x="379.2" y="320.6">G</text>
<text x="379.2" y="341.8">G</text>
<text x="379.2" y="345.3">R</text>
<text x="254" y="352.4">CS</text>
<text x="254" y="348.8">GND</text>
<text x="379.2" y="348.8">G</text>
<text x="254" y="359.4">DO</text>
<text x="254" y="355.9">DI</text>
<text x="254" y="362.9">CLK</text>
<text x="254" y="366.5">VIN</text>
<text x="379.2" y="368.2">G</text>
<text x="379.2" y="371.8">R</text>
<text x="379.2" y="375.3">G</text>
</g>
<g font-size="3.2" fill="#f00">
<text x="305.9" y="154.8">VIN</text>
<text x="316.7" y="154.8">VOUT</text>
<text x="94.5" y="219.2" transform="rotate(-90 94.5 219.2)">VCC</text>
</g>
</svg>
